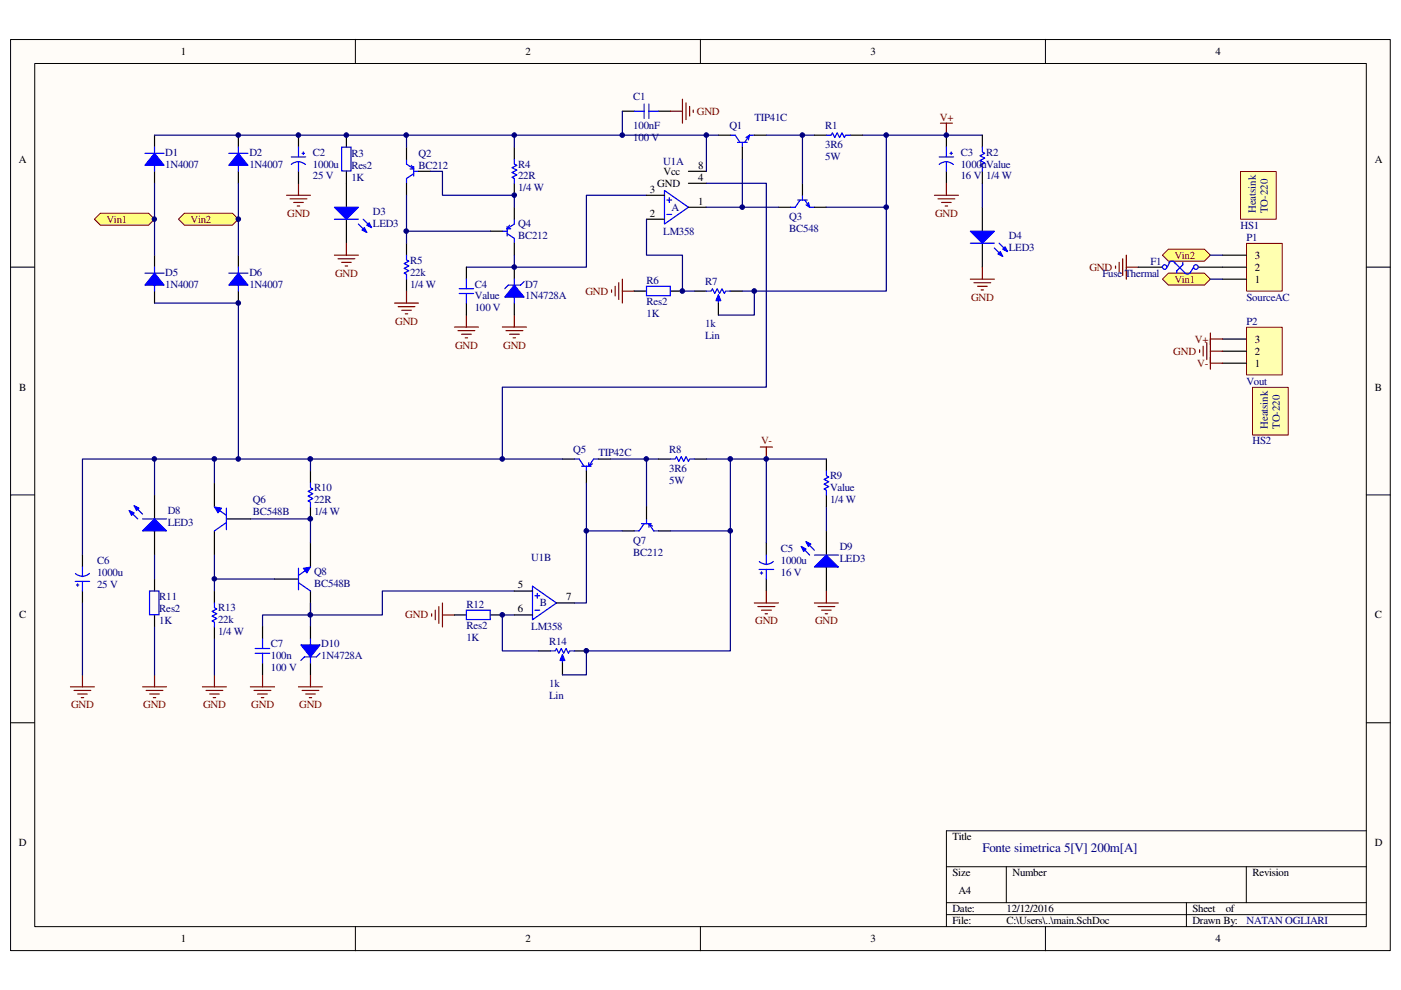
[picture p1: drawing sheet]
<svg xmlns="http://www.w3.org/2000/svg" width="297mm" height="210mm" viewBox="0 0 297 210" stroke-linecap="round" stroke-linejoin="round" font-family="sans-serif">
<path d="M2.3 8.4h292.5v193.1h-292.5z" fill="#fffcf8"/>
<path d="M2.2 8.4h292.6v193.1h-292.6z" fill="none" stroke="#000" stroke-width=".21"/>
<path d="M7.4 13.5h282.3v183h-282.3z" fill="#fffcf8"/>
<g fill="none" stroke="#000" stroke-width=".21">
<path d="M7.4 13.5h282.3v183h-282.3zM75.3 8.3v5.1M148.5 8.3v5.1M221.7 8.3v5.1M2.2 56.6h5.1M289.7 56.6h5.1M2.2 104.9h5.1M289.7 104.9h5.1M2.2 153.2h5.1M289.7 153.2h5.1M289.7 176.1h-89v20.4M75.3 196.5v5.1"/>
<path d="M148.5 196.5v5.1M200.7 183.8h89M200.7 191.4h89M200.7 193.9h89M213.4 183.8v7.6M221.7 196.5v5.1M251.5 191.4v5.1M264.2 183.8v7.6"/>
</g>
<path d="M32.8 28.7v2.5M32.8 36.3v2.6" fill="none" stroke="#000" stroke-width=".25"/>
<path d="M32.8 32.5l2 2.6h-4.1z" fill="#00f"/>
<path d="M30.7 32.5h4.1M32.8 32.5l2 2.6h-4.1zM32.8 31.2v5.1" fill="none" stroke="#00f" stroke-width=".25"/>
<path d="M50.5 28.7v2.5M50.5 36.3v2.6" fill="none" stroke="#000" stroke-width=".25"/>
<path d="M50.5 32.5l2.1 2.6h-4.1z" fill="#00f"/>
<path d="M48.5 32.5h4.1M50.5 32.5l2.1 2.6h-4.1zM50.5 31.2v5.1" fill="none" stroke="#00f" stroke-width=".25"/>
<path d="M32.8 54.1v2.5M32.8 61.7v2.6" fill="none" stroke="#000" stroke-width=".25"/>
<path d="M32.8 57.9l2 2.6h-4.1z" fill="#00f"/>
<path d="M30.7 57.9h4.1M32.8 57.9l2 2.6h-4.1zM32.8 56.6v5.1" fill="none" stroke="#00f" stroke-width=".25"/>
<path d="M50.5 54.1v2.5M50.5 61.7v2.6" fill="none" stroke="#000" stroke-width=".25"/>
<path d="M50.5 57.9l2.1 2.6h-4.1z" fill="#00f"/>
<path d="M48.5 57.9h4.1M50.5 57.9l2.1 2.6h-4.1zM50.5 56.6v5.1" fill="none" stroke="#00f" stroke-width=".25"/>
<path d="M63.3 38.9v2.5M60.7 41.4h5.1M61.5 42.2h3.6M62.3 42.9h2M63 43.7h.5" fill="none" stroke="#800000" stroke-width=".25"/>
<path d="M32.8 38.9v15.2M50.5 38.9v15.2" fill="none" stroke="#000080" stroke-width=".25"/>
<path d="M20 46.5l1.3-1.3h10.2l1.3 1.3-1.3 1.3h-10.2z" fill-rule="evenodd" fill="#ffff80"/>
<path d="M20 46.5l1.3-1.3h10.2l1.3 1.3-1.3 1.3h-10.2z" fill="none" stroke="#800000" stroke-width=".21"/>
<path d="M37.8 46.5l1.3-1.3h10.2l1.2 1.3-1.2 1.3h-10.2z" fill-rule="evenodd" fill="#ffff80"/>
<path d="M37.8 46.5l1.3-1.3h10.2l1.2 1.3-1.2 1.3h-10.2z" fill="none" stroke="#800000" stroke-width=".21"/>
<path d="M264.3 51.6h7.6v10.1h-7.6z" fill="#ffffb0"/>
<path d="M264.3 51.6h7.6v10.1h-7.6z" fill="none" stroke="#800000" stroke-width=".21"/>
<path d="M259.2 59.2h5M259.2 56.6h5M259.2 54.1h5" fill="none" stroke="#000" stroke-width=".25"/>
<path d="M246.5 59.2l1.2-1.3h7.7l1.2 1.3-1.2 1.3h-7.7z" fill-rule="evenodd" fill="#ffff80"/>
<path d="M246.5 59.2l1.2-1.3h7.7l1.2 1.3-1.2 1.3h-7.7z" fill="none" stroke="#800000" stroke-width=".21"/>
<path d="M246.5 54.1l1.2-1.3h7.7l1.2 1.3-1.2 1.3h-7.7z" fill-rule="evenodd" fill="#ffff80"/>
<path d="M246.5 54.1l1.2-1.3h7.7l1.2 1.3-1.2 1.3h-7.7z" fill="none" stroke="#800000" stroke-width=".21"/>
<path d="M236.5 56.4v.5M237.3 55.6v2.1M238 54.9v3.5M238.8 54.1v5.1M238.8 56.6h2.5" fill="none" stroke="#800000" stroke-width=".25"/>
<path d="M264.3 69.4h7.6v10.1h-7.6z" fill="#ffffb0"/>
<path d="M264.3 69.4h7.6v10.1h-7.6z" fill="none" stroke="#800000" stroke-width=".21"/>
<g fill="none" stroke="#000" stroke-width=".25">
<path d="M131.9 23.6h2.6M139.6 23.6h2.6M152.3 28.7h2.6M157.4 31.2v2.6M159.9 28.7h2.6M170.1 38.9v2.5M165.1 43.9h2.5M172.7 43.9h2.5M208.3 43.9v5.1M208.3 51.6v5M259.2 77h5M259.2 74.5h5"/>
<path d="M259.2 71.9h5"/>
</g>
<g fill="none" stroke="#800000" stroke-width=".25">
<path d="M142.2 23.6h2.5M144.7 21v5.1M145.5 21.8v3.6M146.2 22.6v2M147 23.3v.5M96.3 69.3h5.1M97.1 70.1h3.6M97.9 70.9h2M98.6 71.6h.5M98.9 66.8v2.5M106.5 69.3h5.1M107.3 70.1h3.6"/>
<path d="M108 70.9h2.1M108.8 71.6h.5M109 66.8v2.5M254.3 74.2v.5M255.1 73.4v2.1M255.9 72.6v3.6M256.6 70.6v7.7M256.6 74.5h2.6M256.6 71.9h2.6M256.6 77h2.6"/>
</g>
<g fill="none" stroke="#00f" stroke-width=".25">
<path d="M134.5 23.6h2.1M136.6 22.1v3M137.6 23.6h2M137.6 22.1v3M154.9 28.7h1l1 1.5M156.4 30.2h2M157.4 30.2v1M158.9 28.7l-1 1.5M158.9 28.7l-.7 .5M158.9 28.7l-.2 1M158.9 28.7h1M169.1 42.4h2.1"/>
<path d="M169.6 42.4l-1 1.5h-1M170.1 41.4v1M170.6 42.4l1.1 1.5M170.9 43.4l.8 .5M171.4 42.9l.3 1M171.7 43.9h1"/>
</g>
<path d="M162.5 28.7h7.6v10.2M170.1 28.7h2.6" fill="none" stroke="#000080" stroke-width=".25"/>
<path d="M205.7 49h5.1l-2.5 2.6z" fill="#00f"/>
<path d="M205.7 49h5.1l-2.5 2.6zM210.8 52.6l1.8 1.8M211.8 51.6l1.8 1.7" fill="none" stroke="#00f" stroke-width=".25"/>
<path d="M211.6 53.8l.5-.5 .5 1.1z" fill="#00f"/>
<path d="M211.6 53.8l.5-.5 .5 1.1z" fill="none" stroke="#00f" stroke-width=".25"/>
<path d="M212.6 52.8l.5-.5 .5 1z" fill="#00f"/>
<path d="M205.7 51.6h5.1M212.6 52.8l.5-.5 .5 1z" fill="none" stroke="#00f" stroke-width=".25"/>
<g fill="none" stroke="#800000" stroke-width=".25">
<path d="M199.4 26.1h2.5M200.7 26.1v2.6M205.7 59.2h5.1M206.5 59.9h3.6M208.3 56.6v2.6M207.3 60.7h2M208 61.5h.5M53.1 145.6h5.1M53.8 146.4h3.6M54.6 147.2h2.1M55.4 147.9h.5M55.7 143.1v2.5"/>
<path d="M63.3 145.6h5.1M64 146.4h3.6M64.8 147.2h2M65.6 147.9h.5M65.8 143.1v2.5"/>
</g>
<path d="M182.8 28.7h25.5M208.3 38.9v5M129.4 97.3h10.2" fill="none" stroke="#000080" stroke-width=".25"/>
<path d="M175.2 112.6v5.1M175.2 120.2v5.1" fill="none" stroke="#000" stroke-width=".25"/>
<path d="M172.7 120.2l2.5-2.5 2.6 2.5z" fill="#00f"/>
<path d="M169.9 115.9l1.8 1.8M170.9 114.9l1.8 1.8M172.7 120.2l2.5-2.5 2.6 2.5z" fill="none" stroke="#00f" stroke-width=".25"/>
<path d="M170.9 114.9l1 .5-.5 .5z" fill="#00f"/>
<path d="M170.9 114.9l1 .5-.5 .5z" fill="none" stroke="#00f" stroke-width=".25"/>
<path d="M169.9 115.9l1 .5-.5 .5z" fill="#00f"/>
<g fill="none" stroke="#00f" stroke-width=".25">
<path d="M109 33.8v1l.6 .3-1.1 .5 1.1 .5-1.1 .5 1.1 .5-1.1 .5 .5 .2v1.1M175.2 28.7h1l.3-.5 .5 1 .5-1 .5 1 .5-1 .5 1 .3-.5h1M208.3 31.2v1l.5 .3-1 .5 1 .5-1 .5 1 .5-1 .6 .5 .2v1M152.3 63v1.3M121.8 97.3h1l1 1.5M123.3 98.8h2M124.3 98.8v1.1M124.8 98.1v.7M125.6 98.3l-.8 .5M126.9 97.3h-1l-1.1 1.5M65.8 102.4v1l.5 .3-1 .5 1 .5-1 .5 1 .5-1 .5 .5 .3v1M136 111h2.1"/>
<path d="M136.6 111l-1.1 1.6h-1M137.1 110v1M137.6 111l1 1.6h1M137.6 111v.8M137.6 111l.7 .5M169.9 115.9l1 .5-.5 .5zM172.7 117.7h5.1"/>
</g>
<path d="M161.2 94.8h2.6M162.5 94.8v2.5M172.7 127.8h5.1M173.4 128.6h3.6M174.2 129.4h2M175 130.1h.5M175.2 125.3v2.5" fill="none" stroke="#800000" stroke-width=".25"/>
<path d="M109 28.7v2.5M137.1 97.3v10.2M175.2 107.5v5.1" fill="none" stroke="#000080" stroke-width=".25"/>
<g fill="none" stroke="#000" stroke-width=".25">
<path d="M109 31.2v2.6M109 38.9v2.5M172.7 28.7h2.5M180.3 28.7h2.5M208.3 28.7v2.5M208.3 36.3v2.6M147.2 61.7h2.6M154.9 61.7h2.5M65.8 99.9v2.5M119.2 97.3h2.6M124.3 99.9v2.5M126.9 97.3h2.5"/>
<path d="M65.8 107.5v2.5M131.9 112.6h2.6M137.1 107.5v2.5M139.6 112.6h2.6"/>
</g>
<path d="M152.3 62.5l.5 1.3h-1z" fill="#00f"/>
<path d="M86.2 54.1v1l.5 .3-1 .5 1 .5-1 .5 1 .5-1 .5 .5 .3v1M149.8 61.7h1l.2-.5 .5 1 .6-1 .5 1 .5-1 .5 1 .2-.5h1.1M152.3 62.5l.5 1.3h-1zM142.2 97.3h1l.2-.5 .5 1 .5-1 .5 1 .6-1 .5 1 .2-.5h1M175.2 99.9v1l.5 .2-1 .5 1 .6-1 .5 1 .5-1 .5 .5 .2v1M63.3 123.5l2.5 1.8M63.3 120.5v4.6M65.8 120.2l-2.5 1.8" fill="none" stroke="#00f" stroke-width=".25"/>
<path d="M86.2 51.6v2.5M86.2 59.2v2.5M152.3 64.3v2.5M139.6 97.3h2.6M147.2 97.3h2.6M175.2 97.3v2.6M65.8 115.1v5.1M175.2 104.9v2.6M58.2 122.8h5.1M65.8 125.3v5.1" fill="none" stroke="#000" stroke-width=".25"/>
<g fill="none" stroke="#800000" stroke-width=".25">
<path d="M131.2 59.9v3.6M131.9 59.2v5.1M83.6 64.3h5.1M84.4 65h3.6M85.2 65.8h2M85.9 66.5h.5M86.2 61.7v2.6M129.7 61.5v.5M130.4 60.7v2M131.9 61.7h2.6M91.5 130.1v.5M92.3 129.4v2"/>
<path d="M93 128.6v3.6M93.8 127.8v5.1M93.8 130.4h2.5M14.9 145.6h5.1M15.7 146.4h3.6M16.5 147.2h2M17.2 147.9h.5M17.5 143.1v2.5"/>
</g>
<path d="M32.8 28.7h119.5M157.4 33.8v10.1h7.7M187.9 28.7v15.2h-12.7M187.9 43.9v17.8h-30.5M32.8 64.3h17.7v33h-33v20.4M50.5 97.3h68.7M65.8 97.3v2.6M149.8 97.3h25.4M154.9 97.3v15.3h-12.7M124.3 102.4v10.2h7.6M124.3 112.6v15.2h-2.5" fill="none" stroke="#000080" stroke-width=".25"/>
<path d="M64.3 120.5l1.5-.3-.7 1.3z" fill="#00f"/>
<path d="M64.3 120.5l1.5-.3-.7 1.3z" fill="none" stroke="#00f" stroke-width=".21"/>
<path d="M53.1 110h12.7v5.1M65.8 127.8v5.1" fill="none" stroke="#000080" stroke-width=".25"/>
<path d="M45.5 102.4v5.1M45.5 112.6v5.1M48 110h5.1" fill="none" stroke="#000" stroke-width=".25"/>
<path d="M45.5 107.5l2.5 1.8M48 110.8l-2.5 1.8M48 107.7v4.6" fill="none" stroke="#00f" stroke-width=".25"/>
<path d="M45.5 107.5l1.5 .2-.8 1.1z" fill="#00f"/>
<path d="M45.5 107.5l1.5 .2-.8 1.1z" fill="none" stroke="#00f" stroke-width=".21"/>
<path d="M86.2 31.2v2.6M86.2 38.9v2.5M88.7 36.3h2.6M104 49h2.5M109 43.9v2.6M109 51.6v2.5M109 56.6v2.6M109 64.3v2.5M45.5 125.3v2.5M45.5 132.9v2.6" fill="none" stroke="#000" stroke-width=".25"/>
<g fill="none" stroke="#00f" stroke-width=".25">
<path d="M86.2 33.8v1l1.5 1M86.9 35.8h.8M87.2 35.1l.5 .7M87.7 35.3v2M87.7 36.3h1M87.7 36.8l-1.5 1v1.1M106.5 49h1M107.5 48v2M107.5 49.5l1.5 1v1.1M107.5 48.5h.8M108 47.8l-.5 .7M109 46.5v1l-1.5 1"/>
<path d="M45.5 127.8v1.1l.5 .2-1 .5 1 .5-1 .5 1 .5-1 .6 .5 .2v1"/>
</g>
<path d="M86.2 28.7v2.5M91.3 36.3h2.5v5.1h15.2v2.5M86.2 41.4v10.2M109 54.1v2.5h-10.1M137.1 41.4h-12.8v15.2h-15.3M45.5 97.3v5.1M45.5 117.7v7.6M45.5 135.5v7.6" fill="none" stroke="#000080" stroke-width=".25"/>
<path d="M42.9 145.6h5.1M43.7 146.4h3.5M44.4 147.2h2.1M45.2 147.9h.5M45.5 143.1v2.5" fill="none" stroke="#800000" stroke-width=".25"/>
<path d="M109 60.5l2.1 2.5h-4.1z" fill="#00f"/>
<path d="M109 59.2v5.1M111.1 59.7l-.7 .8h-2.6l-.8 .7M109 60.5l2.1 2.5h-4.1zM119.2 139.3v1.2" fill="none" stroke="#00f" stroke-width=".25"/>
<path d="M159.9 61.7v5.1h-7.6" fill="none" stroke="#000080" stroke-width=".25"/>
<path d="M114.2 138h2.5M121.8 138h2.5" fill="none" stroke="#000" stroke-width=".25"/>
<path d="M119.2 138.8l.6 1.2h-1.1z" fill="#00f"/>
<path d="M116.7 138h1l.3-.5 .5 1 .5-1 .5 1 .5-1 .5 1 .3-.5h1M119.2 138.8l.6 1.2h-1.1z" fill="none" stroke="#00f" stroke-width=".25"/>
<path d="M65.8 132.9v2.6M65.8 140.5v2.6M119.2 140.5v2.6" fill="none" stroke="#000" stroke-width=".25"/>
<path d="M154.9 112.6v25.4h-30.6v5.1h-5.1M109 130.4h-2.5v7.6h7.7M109 125.3h-27.9v5.1h-25.4v2.5" fill="none" stroke="#000080" stroke-width=".25"/>
<path d="M63.8 136.7h4.1l-2.1 2.6z" fill="#00f"/>
<path d="M63.8 136.7h4.1l-2.1 2.6zM65.8 135.5v5M67.9 138.5l-.8 .8h-2.5l-.8 .7" fill="none" stroke="#00f" stroke-width=".25"/>
<path d="M263.1 36.4h7.5v10.1h-7.5z" fill="#ffffb0"/>
<path d="M263 36.4h7.6v10.1h-7.6z" fill="none" stroke="#800000" stroke-width=".21"/>
<path d="M265.6 82.2h7.5v10h-7.5z" fill="#ffffb0"/>
<path d="M265.6 82.1h7.5v10.1h-7.5z" fill="none" stroke="#800000" stroke-width=".21"/>
<g fill="none" stroke="#00f" stroke-width=".25">
<path d="M61.8 34.8a2.26 2.26 0 0 1 3 .1M61.8 33.3h3M63.3 31.2v2.1M63.3 34.3v2M64 32.5h.6M64.3 32.2v.6M72.4 31.2h2v5h-2zM199.1 34.8a2.26 2.26 0 0 1 3 .1M199.1 33.3h3.1M200.7 31.2v2.1M200.7 34.3v2M201.4 32.5h.5"/>
<path d="M201.7 32.2v.6M140.9 40.4l5.1 3.5-5.1 3.6zM141.4 42.4h1M141.4 45.5h1M141.9 41.9v1M247.8 55.7l.7-.3 .4 .1 .3 .4M248 55.6l-.5 1M249 55.6l2.3 2.3M250.8 55.6v.5l-1.3 1.3v.5M252.4 57.7a.75 .75 0 0 1-1.2 .1M253.1 56.6l-.8 1.3M162.5 117.7v2"/>
<path d="M164 119a2.21 2.21 0 0 1-3 .1M16 123.3h3M16.2 124h.5M16.5 123.8v.5M17.5 120.2v2.1M17.5 123.3v2M19 121.6a2.21 2.21 0 0 1-3 0M112.9 124.3l5.1 3.5-5.1 3.6zM113.4 126.3h1M113.4 129.4h1M113.9 125.8v1M160.9 120.7h3.1"/>
<path d="M161.2 121.5h.5M161.5 121.2v.6M162.5 120.7v2.1"/>
<circle cx="246.9" cy="56.6" r=".48"/>
<circle cx="253.5" cy="56.6" r=".49"/>
</g>
<g fill="none" stroke="#000" stroke-width=".25">
<path d="M63.3 28.7v2.5M63.3 36.3v2.6M73.4 28.7v2.5M73.4 36.3v7.6M146 38.9h3.8M146 36.3h3.8M200.7 28.7v2.5M200.7 36.3v2.6M73.4 46.5v5.1M137.1 41.4h3.8M137.1 46.5h3.8M146 43.9h3.8"/>
<path d="M241.3 56.6h5.2M254.1 56.6h5.1M17.5 117.7v2.5M162.5 115.1v2.6M17.5 125.3v2.5M109 125.3h3.9M109 130.4h3.9M118 127.8h3.8M162.5 122.8v2.5"/>
</g>
<path d="M131.9 23.6v5.1M149.8 38.9h12.7v43.2h-56v15.2M149.8 28.7v7.6M86.2 49h17.8M137.1 46.5v7.6h7.6v7.6h2.5M149.8 43.9h7.6M45.5 122.8h12.7" fill="none" stroke="#000080" stroke-width=".25"/>
<path d="M200.7 38.9v2.5M198.1 41.4h5.1M198.9 42.2h3.5M199.6 42.9h2.1M200.4 43.7h.5M159.9 127.8h5.2M160.7 128.6h3.6M161.5 129.4h2M162.2 130.1h.5M162.5 125.3v2.5" fill="none" stroke="#800000" stroke-width=".25"/>
<path d="M70.9 43.9h5.1l-2.6 2.6z" fill="#00f"/>
<path d="M70.9 43.9h5.1l-2.6 2.6zM76 47.5l1.8 1.8M77 46.5l1.8 1.8" fill="none" stroke="#00f" stroke-width=".25"/>
<path d="M76.7 48.8l.6-.5 .5 1z" fill="#00f"/>
<path d="M76.7 48.8l.6-.5 .5 1z" fill="none" stroke="#00f" stroke-width=".25"/>
<path d="M77.8 47.8l.5-.6 .5 1.1z" fill="#00f"/>
<g fill="none" stroke="#00f" stroke-width=".25">
<path d="M70.9 46.5h5.1M77.8 47.8l.5-.6 .5 1.1zM98.9 59.2v2M97.4 62.2h3M97.4 61.2h3M98.9 62.2v2.1M137.1 60.7h5v2h-5zM31.7 125.3h2v5h-2zM54.1 138.5h3.1M54.1 137.5h3.1M55.7 135.5v2M55.7 138.5v2"/>
<path d="M98.9 129.4h5v2h-5z"/>
</g>
<path d="M70.9 54.1h5.1M71.7 54.9h3.5M72.4 55.6h2.1M73.2 56.4h.5M73.4 51.6v2.5" fill="none" stroke="#800000" stroke-width=".25"/>
<path d="M98.9 56.6v2.6M98.9 64.3v2.5M134.5 61.7h2.6M142.2 61.7h2.5M32.8 104.9v5.1M32.8 112.6v5.1M32.8 122.8v2.5M32.8 130.4v2.5M55.7 132.9v2.6M96.3 130.4h2.6M104 130.4h2.5M55.7 140.5v2.6" fill="none" stroke="#000" stroke-width=".25"/>
<path d="M30.2 112.6l2.6-2.6 2.5 2.6z" fill="#00f"/>
<path d="M27.4 108.2l1.8 1.8M28.4 107.2l1.8 1.8M30.2 112.6l2.6-2.6 2.5 2.6z" fill="none" stroke="#00f" stroke-width=".25"/>
<path d="M28.4 107.2l1.1 .5-.5 .5z" fill="#00f"/>
<path d="M28.4 107.2l1.1 .5-.5 .5z" fill="none" stroke="#00f" stroke-width=".25"/>
<path d="M27.4 108.2l1 .6-.5 .5z" fill="#00f"/>
<path d="M27.4 108.2l1 .6-.5 .5zM30.2 110h5.1" fill="none" stroke="#00f" stroke-width=".25"/>
<path d="M30.2 145.6h5.1M31 146.4h3.5M31.7 147.2h2.1M32.5 147.9h.5M32.8 143.1v2.5" fill="none" stroke="#800000" stroke-width=".25"/>
<path d="M256.6 54.1h2.6M256.6 59.2h2.6M32.8 97.3v7.6M162.5 97.3v17.8M32.8 117.7v5.1M17.5 127.8v15.3M32.8 132.9v10.2" fill="none" stroke="#000080" stroke-width=".25"/>
<circle cx="32.7" cy="97.3" r=".48" fill="#000080"/>
<circle cx="32.7" cy="97.3" r=".48" fill="none" stroke="#000080" stroke-width=".21"/>
<circle cx="32.7" cy="46.5" r=".48" fill="#000080"/>
<circle cx="32.7" cy="46.5" r=".48" fill="none" stroke="#000080" stroke-width=".21"/>
<circle cx="45.4" cy="122.7" r=".48" fill="#000080"/>
<circle cx="45.4" cy="122.7" r=".48" fill="none" stroke="#000080" stroke-width=".21"/>
<circle cx="45.4" cy="97.3" r=".49" fill="#000080"/>
<circle cx="45.4" cy="97.3" r=".49" fill="none" stroke="#000080" stroke-width=".21"/>
<circle cx="50.5" cy="97.3" r=".49" fill="#000080"/>
<circle cx="50.5" cy="97.3" r=".49" fill="none" stroke="#000080" stroke-width=".21"/>
<circle cx="50.5" cy="64.2" r=".49" fill="#000080"/>
<circle cx="50.5" cy="64.2" r=".49" fill="none" stroke="#000080" stroke-width=".21"/>
<circle cx="50.5" cy="46.5" r=".49" fill="#000080"/>
<circle cx="50.5" cy="46.5" r=".49" fill="none" stroke="#000080" stroke-width=".21"/>
<circle cx="50.5" cy="28.6" r=".49" fill="#000080"/>
<circle cx="50.5" cy="28.6" r=".49" fill="none" stroke="#000080" stroke-width=".21"/>
<circle cx="63.3" cy="28.6" r=".49" fill="#000080"/>
<circle cx="63.3" cy="28.6" r=".49" fill="none" stroke="#000080" stroke-width=".21"/>
<circle cx="65.8" cy="130.4" r=".49" fill="#000080"/>
<circle cx="65.8" cy="130.4" r=".49" fill="none" stroke="#000080" stroke-width=".21"/>
<circle cx="65.8" cy="110" r=".49" fill="#000080"/>
<circle cx="65.8" cy="110" r=".49" fill="none" stroke="#000080" stroke-width=".21"/>
<circle cx="65.8" cy="97.3" r=".49" fill="#000080"/>
<circle cx="65.8" cy="97.3" r=".49" fill="none" stroke="#000080" stroke-width=".21"/>
<circle cx="73.4" cy="28.6" r=".48" fill="#000080"/>
<circle cx="73.4" cy="28.6" r=".48" fill="none" stroke="#000080" stroke-width=".21"/>
<circle cx="86.1" cy="49" r=".49" fill="#000080"/>
<circle cx="86.1" cy="49" r=".49" fill="none" stroke="#000080" stroke-width=".21"/>
<circle cx="86.1" cy="28.6" r=".48" fill="#000080"/>
<circle cx="86.1" cy="28.6" r=".48" fill="none" stroke="#000080" stroke-width=".21"/>
<circle cx="106.5" cy="130.4" r=".49" fill="#000080"/>
<circle cx="106.5" cy="130.4" r=".49" fill="none" stroke="#000080" stroke-width=".21"/>
<circle cx="106.5" cy="97.3" r=".49" fill="#000080"/>
<circle cx="106.5" cy="97.3" r=".49" fill="none" stroke="#000080" stroke-width=".21"/>
<circle cx="109" cy="56.6" r=".48" fill="#000080"/>
<circle cx="109" cy="56.6" r=".48" fill="none" stroke="#000080" stroke-width=".21"/>
<circle cx="109" cy="41.4" r=".48" fill="#000080"/>
<circle cx="109" cy="41.4" r=".48" fill="none" stroke="#000080" stroke-width=".21"/>
<circle cx="109" cy="28.6" r=".48" fill="#000080"/>
<circle cx="109" cy="28.6" r=".48" fill="none" stroke="#000080" stroke-width=".21"/>
<circle cx="124.3" cy="138" r=".49" fill="#000080"/>
<circle cx="124.3" cy="138" r=".49" fill="none" stroke="#000080" stroke-width=".21"/>
<circle cx="124.3" cy="112.5" r=".49" fill="#000080"/>
<circle cx="124.3" cy="112.5" r=".49" fill="none" stroke="#000080" stroke-width=".21"/>
<circle cx="131.9" cy="28.6" r=".48" fill="#000080"/>
<circle cx="131.9" cy="28.6" r=".48" fill="none" stroke="#000080" stroke-width=".21"/>
<circle cx="137" cy="97.3" r=".48" fill="#000080"/>
<circle cx="137" cy="97.3" r=".48" fill="none" stroke="#000080" stroke-width=".21"/>
<circle cx="144.7" cy="61.7" r=".49" fill="#000080"/>
<circle cx="144.7" cy="61.7" r=".49" fill="none" stroke="#000080" stroke-width=".21"/>
<circle cx="149.7" cy="28.6" r=".49" fill="#000080"/>
<circle cx="149.7" cy="28.6" r=".49" fill="none" stroke="#000080" stroke-width=".21"/>
<circle cx="154.8" cy="112.5" r=".48" fill="#000080"/>
<circle cx="154.8" cy="112.5" r=".48" fill="none" stroke="#000080" stroke-width=".21"/>
<circle cx="154.8" cy="97.3" r=".49" fill="#000080"/>
<circle cx="154.8" cy="97.3" r=".49" fill="none" stroke="#000080" stroke-width=".21"/>
<circle cx="157.4" cy="43.9" r=".48" fill="#000080"/>
<circle cx="157.4" cy="43.9" r=".48" fill="none" stroke="#000080" stroke-width=".21"/>
<circle cx="159.9" cy="61.7" r=".49" fill="#000080"/>
<circle cx="159.9" cy="61.7" r=".49" fill="none" stroke="#000080" stroke-width=".21"/>
<circle cx="162.5" cy="97.3" r=".48" fill="#000080"/>
<circle cx="162.5" cy="97.3" r=".48" fill="none" stroke="#000080" stroke-width=".21"/>
<circle cx="170.1" cy="28.6" r=".49" fill="#000080"/>
<circle cx="170.1" cy="28.6" r=".49" fill="none" stroke="#000080" stroke-width=".21"/>
<circle cx="187.9" cy="43.9" r=".48" fill="#000080"/>
<circle cx="187.9" cy="43.9" r=".48" fill="none" stroke="#000080" stroke-width=".21"/>
<circle cx="187.9" cy="28.6" r=".48" fill="#000080"/>
<circle cx="187.9" cy="28.6" r=".48" fill="none" stroke="#000080" stroke-width=".21"/>
<circle cx="200.6" cy="28.6" r=".49" fill="#000080"/>
<circle cx="200.6" cy="28.6" r=".49" fill="none" stroke="#000080" stroke-width=".21"/>
<text font-size="2.8" fill="#000080" x="208.3" y="180.6">Fonte simetrica 5[V] 200m[A]</text>
<g font-size="2.3">
<text x="38.3" y="11.6">1</text>
<text x="111.4" y="11.6">2</text>
<text x="184.6" y="11.6">3</text>
<text x="257.7" y="11.6">4</text>
<text x="4" y="34.5">A</text>
<text x="148" y="35.8">8</text>
<text x="291.5" y="34.5">A</text>
<text x="137.7" y="40.9">3</text>
<text x="139.4" y="39.6">GND</text>
<text x="140.7" y="37">Vcc</text>
<text x="148" y="38.3">4</text>
<text x="137.7" y="45.9">2</text>
<text x="148" y="43.4">1</text>
<text x="266.1" y="59.9">1</text>
<text x="266.1" y="57.4">2</text>
<text x="266.1" y="54.8">3</text>
<text x="266.1" y="77.7">1</text>
<text x="266.1" y="75.2">2</text>
<text x="266.1" y="72.6">3</text>
<text x="4.1" y="82.8">B</text>
<text x="291.5" y="82.8">B</text>
<text x="109.8" y="124.8">5</text>
<text x="4.1" y="131.1">C</text>
<text x="109.8" y="129.8">6</text>
<text x="120" y="127.3">7</text>
<text x="291.5" y="131.1">C</text>
<text x="4" y="179.4">D</text>
<text x="201.9" y="178.1">Title</text>
<text x="291.5" y="179.4">D</text>
<text x="201.9" y="185.8">Size</text>
<text x="214.7" y="185.8">Number</text>
<text x="265.6" y="185.8">Revision</text>
<text x="203.2" y="189.6">A4</text>
<text x="201.9" y="193.4">Date:</text>
<text x="201.9" y="196">File:</text>
<text x="213.4" y="193.4">12/12/2016</text>
<text x="213.4" y="196">C:\Users\..\main.SchDoc</text>
<text x="252.8" y="196">Drawn By:</text>
<text x="252.8" y="193.4">Sheet</text>
<text x="259.9" y="193.4">of</text>
<text x="38.3" y="199.8">1</text>
<text x="111.4" y="199.8">2</text>
<text x="184.6" y="199.8">3</text>
<text x="257.7" y="199.8">4</text>
</g>
<g font-size="2.3" fill="#000080">
<text x="134.3" y="21.3">C1</text>
<text x="134.3" y="29.9">100 V</text>
<text x="134.3" y="27.4">100nF</text>
<text x="154.6" y="27.4">Q1</text>
<text x="160" y="25.6">TIP41C</text>
<text x="175" y="27.4">R1</text>
<text x="35" y="33">D1</text>
<text x="35" y="35.5">1N4007</text>
<text x="52.9" y="33">D2</text>
<text x="52.9" y="35.5">1N4007</text>
<text x="66.3" y="33">C2</text>
<text x="66.3" y="35.5">1000u</text>
<text x="74.5" y="33.2">R3</text>
<text x="74.5" y="35.8">Res2</text>
<text x="88.7" y="33.2">Q2</text>
<text x="88.7" y="35.8">BC212</text>
<text x="109.9" y="35.5">R4</text>
<text x="140.6" y="35">U1A</text>
<text x="175" y="31.5">3R6</text>
<text x="175" y="34">5W</text>
<text x="203.7" y="33">C3</text>
<text x="203.7" y="35.5">1000uValue</text>
<text x="209.1" y="33">R2</text>
<text x="66.3" y="38.1">25 V</text>
<text x="74.5" y="38.3">1K</text>
<text x="109.9" y="40.6">1/4 W</text>
<text x="109.9" y="38.1">22R</text>
<text x="203.7" y="38.1">16 V</text>
<text x="209.1" y="38.1">1/4 W</text>
<text x="79.1" y="45.7">D3</text>
<text x="142.4" y="44.7">A</text>
<text x="167.3" y="46.7">Q3</text>
<text x="266.3" y="45.2" transform="rotate(-90 266.3 45.2)">Heatsink</text>
<text x="268.8" y="45.2" transform="rotate(-90 268.8 45.2)">TO-220</text>
<text x="79.1" y="48.2">LED3</text>
<text x="109.9" y="48.2">Q4</text>
<text x="109.9" y="50.8">BC212</text>
<text x="140.6" y="49.7">LM358</text>
<text x="167.3" y="49.2">BC548</text>
<text x="213.9" y="50.8">D4</text>
<text x="213.9" y="53.3">LED3</text>
<text x="263" y="48.5">HS1</text>
<text x="264.3" y="51">P1</text>
<text x="35" y="58.4">D5</text>
<text x="52.9" y="58.4">D6</text>
<text x="86.9" y="55.9">R5</text>
<text x="86.9" y="58.4">22k</text>
<text x="233.8" y="58.7">Fuse Thermal</text>
<text x="243.9" y="56.1">F1</text>
<text x="35" y="61">1N4007</text>
<text x="52.9" y="61">1N4007</text>
<text x="86.9" y="61">1/4 W</text>
<text x="100.7" y="61">C4</text>
<text x="100.7" y="63.5">Value</text>
<text x="111.4" y="61">D7</text>
<text x="111.4" y="63.5">1N4728A</text>
<text x="137.1" y="60.2">R6</text>
<text x="137.1" y="64.8">Res2</text>
<text x="149.5" y="60.5">R7</text>
<text x="264.3" y="63.8">SourceAC</text>
<text x="100.7" y="66">100 V</text>
<text x="137.1" y="67.3">1K</text>
<text x="149.5" y="71.9">Lin</text>
<text x="149.5" y="69.3">1k</text>
<text x="264.3" y="68.8">P2</text>
<text x="264.3" y="81.5">Vout</text>
<text x="265.6" y="94.2">HS2</text>
<text x="268.8" y="91" transform="rotate(-90 268.8 91)">Heatsink</text>
<text x="271.4" y="91" transform="rotate(-90 271.4 91)">TO-220</text>
<text x="121.5" y="96">Q5</text>
<text x="126.9" y="96.8">TIP42C</text>
<text x="141.9" y="96">R8</text>
<text x="141.9" y="100.1">3R6</text>
<text x="176" y="101.6">R9</text>
<text x="53.6" y="106.7">Q6</text>
<text x="66.6" y="104.2">R10</text>
<text x="66.6" y="106.7">22R</text>
<text x="141.9" y="102.7">5W</text>
<text x="176" y="104.2">Value</text>
<text x="176" y="106.7">1/4 W</text>
<text x="35.6" y="109">D8</text>
<text x="35.6" y="111.5">LED3</text>
<text x="53.6" y="109.3">BC548B</text>
<text x="66.6" y="109.3">1/4 W</text>
<text x="20.6" y="119.7">C6</text>
<text x="112.6" y="118.9">U1B</text>
<text x="134.3" y="115.4">Q7</text>
<text x="134.3" y="117.9">BC212</text>
<text x="165.6" y="117.1">C5</text>
<text x="165.6" y="119.7">1000u</text>
<text x="178.1" y="116.6">D9</text>
<text x="178.1" y="119.2">LED3</text>
<text x="20.6" y="124.8">25 V</text>
<text x="20.6" y="122.2">1000u</text>
<text x="66.6" y="122">Q8</text>
<text x="66.6" y="124.5">BC548B</text>
<text x="165.6" y="122.2">16 V</text>
<text x="33.8" y="127.3">R11</text>
<text x="33.8" y="129.8">Res2</text>
<text x="46.3" y="129.6">R13</text>
<text x="98.9" y="128.8">R12</text>
<text x="114.4" y="128.6">B</text>
<text x="33.8" y="132.4">1K</text>
<text x="46.3" y="134.7">1/4 W</text>
<text x="46.3" y="132.1">22k</text>
<text x="57.4" y="137.2">C7</text>
<text x="68.1" y="137.2">D10</text>
<text x="98.9" y="135.9">1K</text>
<text x="98.9" y="133.4">Res2</text>
<text x="112.6" y="133.6">LM358</text>
<text x="116.5" y="136.7">R14</text>
<text x="57.4" y="142.3">100 V</text>
<text x="57.4" y="139.8">100n</text>
<text x="68.1" y="139.8">1N4728A</text>
<text x="116.5" y="148.2">Lin</text>
<text x="116.5" y="145.6">1k</text>
<text x="264.3" y="196">NATAN OGLIARI</text>
</g>
<g font-size="2.3" fill="#800000">
<text x="147.7" y="24.3">GND</text>
<text x="199.3" y="25.6">V+</text>
<text x="22.6" y="47.2">Vin1</text>
<text x="40.4" y="47.2">Vin2</text>
<text x="60.9" y="45.9">GND</text>
<text x="198.2" y="45.9">GND</text>
<text x="71.1" y="58.7">GND</text>
<text x="231" y="57.4">GND</text>
<text x="249" y="59.9">Vin1</text>
<text x="249" y="54.8">Vin2</text>
<text x="124.1" y="62.5">GND</text>
<text x="205.9" y="63.8">GND</text>
<text x="83.8" y="68.8">GND</text>
<text x="96.5" y="73.9">GND</text>
<text x="106.7" y="73.9">GND</text>
<text x="248.7" y="75.2">GND</text>
<text x="253.3" y="72.6">V+</text>
<text x="253.8" y="77.7">V-</text>
<text x="161.4" y="94.2">V-</text>
<text x="85.9" y="131.1">GND</text>
<text x="160.1" y="132.4">GND</text>
<text x="172.8" y="132.4">GND</text>
<text x="15.1" y="150.2">GND</text>
<text x="30.3" y="150.2">GND</text>
<text x="43.1" y="150.2">GND</text>
<text x="53.3" y="150.2">GND</text>
<text x="63.4" y="150.2">GND</text>
</g>
</svg>
